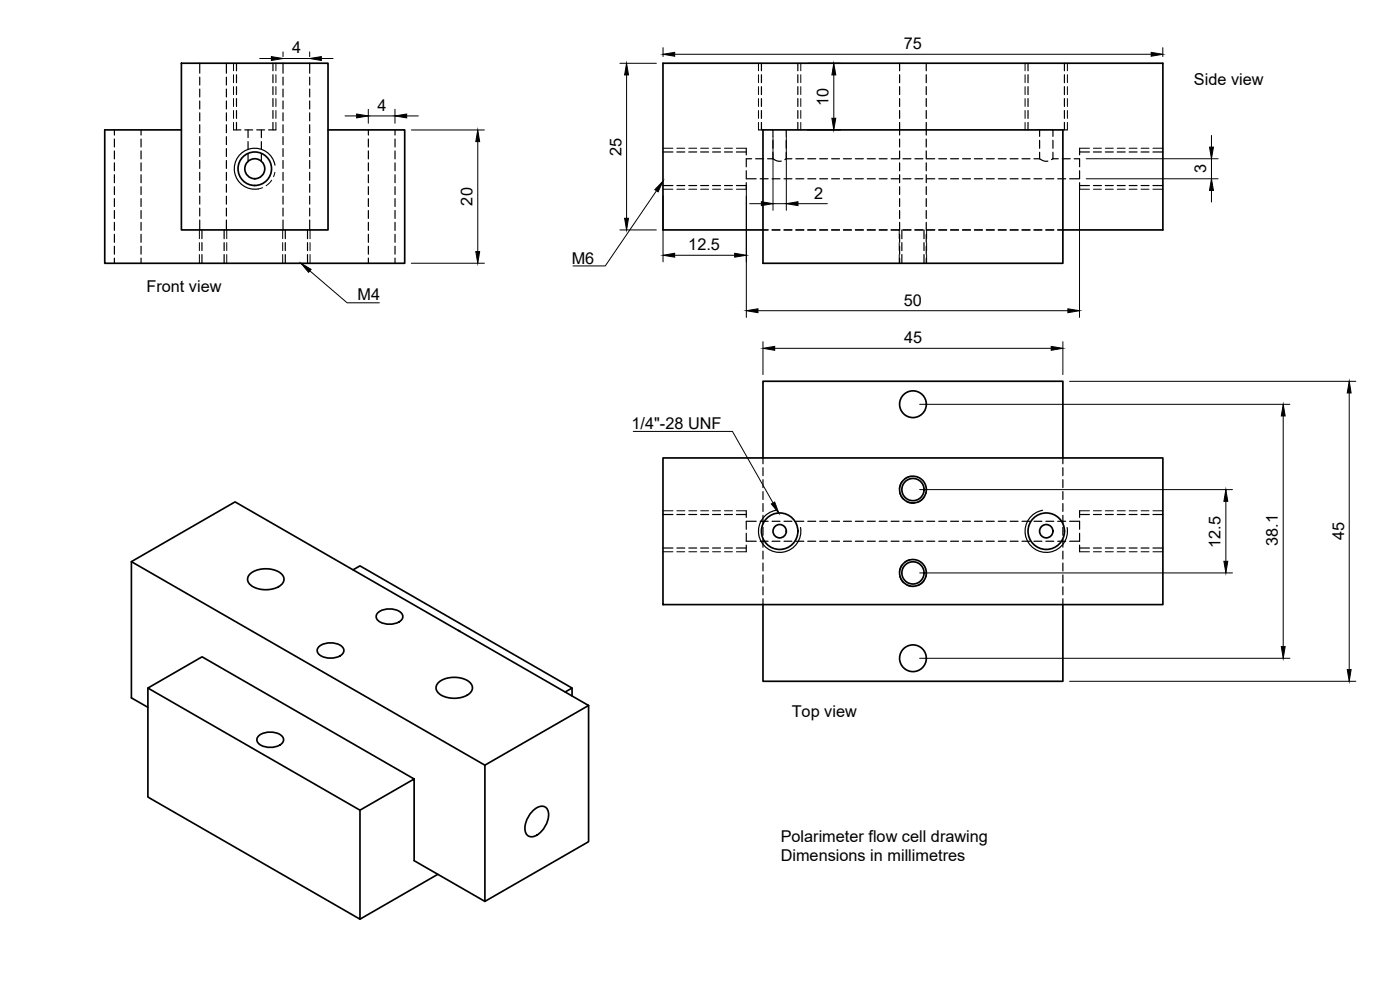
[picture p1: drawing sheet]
<svg xmlns="http://www.w3.org/2000/svg" width="420mm" height="297mm" viewBox="0 0 420 297" stroke-linecap="round" stroke-linejoin="round" font-family="sans-serif">
<!-- layer: Hidden Narrow -->
<g fill="none" stroke="#000" stroke-width=".3">
<path d="M70.1 19v2.2M82.8 19v2.2M227.6 19v2.2M240.3 19v2.2M307.6 19v2.2M320.3 19v2.2M70.1 22.4v2.4M70.1 26v2.4M70.1 29.6v2.3M70.1 33.2v2.3M70.1 36.7v2.3M82.8 22.4v2.4"/>
<path d="M82.8 26v2.4M82.8 29.6v2.3M82.8 33.2v2.3M82.8 36.7v2.3M227.6 22.4v2.4M227.6 26v2.4M227.6 29.6v2.3M227.6 33.2v2.3M227.6 36.7v2.3M240.3 22.4v2.4M240.3 26v2.4M240.3 29.6v2.3"/>
<path d="M240.3 33.2v2.3M240.3 36.7v2.3M307.6 22.4v2.4M307.6 26v2.4M307.6 29.6v2.3M307.6 33.2v2.3M307.6 36.7v2.3M320.3 22.4v2.4M320.3 26v2.4M320.3 29.6v2.3M320.3 33.2v2.3M320.3 36.7v2.3"/>
<path d="M78.8 56.3l-1.3 .4M81.5 54.1l-1.6 1.6M82.5 51.7l-.4 1.3M199 56.8h3M199 44.5h3M203.1 56.8h2.4M203.1 44.5h2.4M206.7 56.8h2.4M206.7 44.5h2.4M210.3 56.8h2.4M210.3 44.5h2.4M213.8 56.8h2.4"/>
<path d="M213.8 44.5h2.4M217.4 56.8h2.4M217.4 44.5h2.4M221 56.8h3M221 44.5h3M324 56.8h3M324 44.5h3M328.1 56.8h2.4M328.1 44.5h2.4M331.7 56.8h2.4M331.7 44.5h2.4M335.3 56.8h2.4"/>
<path d="M335.3 44.5h2.4M338.9 56.8h2.3M338.9 44.5h2.3M342.5 56.8h2.3M342.5 44.5h2.3M346 56.8h3M346 44.5h3M59.8 69v2.6M59.8 72.8v2.4M59.8 76.4v2.6M68.1 69v2.6M68.1 72.8v2.4"/>
<path d="M68.1 76.4v2.6M84.8 69v2.6M84.8 72.8v2.4M84.8 76.4v2.6M93 69v2.6M93 72.8v2.4M93 76.4v2.6M269.9 69v2.6M269.9 72.8v2.4M269.9 76.4v2.6M278.1 69v2.6M278.1 72.8v2.4"/>
<path d="M278.1 76.4v2.6M199 153.3h3M203.1 153.3h2.4M206.7 153.3h2.4M210.3 153.3h2.4M213.8 153.3h2.4M217.4 153.3h2.4M221 153.3h3M270 147.9l.3 .8 .9 1.2M270.7 144.5l-.5 .8-.3 1.4M272.1 150.6l1.4 .4h.9M273.3 142.9l-1.8 .7"/>
<path d="M277.4 149.2l-.6 .7-1.2 .8M278 146.2l-.1 1.9M324 153.3h3M328.1 153.3h2.4M331.7 153.3h2.4M335.3 153.3h2.4M338.9 153.3h2.3M342.5 153.3h2.3M346 153.3h3M199 165.6h3M203.1 165.6h2.4M206.7 165.6h2.4"/>
<path d="M210.3 165.6h2.4M213.8 165.6h2.4M217.4 165.6h2.4M221 165.6h3M270 172.9l.3 .8 .9 1.2M270.7 169.5l-.5 .8-.3 1.4M272.1 175.6l1.4 .4h.9M273.3 167.9l-1.8 .7M277.4 174.2l-.6 .7-1.2 .8M278 171.2l-.1 1.9M324 165.6h3M328.1 165.6h2.4"/>
<path d="M331.7 165.6h2.4M335.3 165.6h2.4M338.9 165.6h2.3M342.5 165.6h2.3M346 165.6h3"/>
</g>
<!-- layer: Hidden -->
<g fill="none" stroke="#000" stroke-width=".36">
<path d="M59.9 19v3M67.9 19v3M71 19v2.2M81.9 19v2.2M84.9 19v3M92.9 19v3M228.5 19v2.2M239.4 19v2.2M270 19v2.2M278 19v2.2M308.5 19v2.2M319.4 19v2.2"/>
<path d="M34.3 39v1.5M42.3 39v1.5M59.9 23.1v2.4M59.9 26.7v2.4M59.9 30.3v2.4M59.9 33.9v2.3M59.9 37.4v2.4M67.9 23.1v2.4M67.9 26.7v2.4M67.9 30.3v2.4M67.9 33.9v2.3M67.9 37.4v2.4"/>
<path d="M70.1 39h2.2M71 22.4v2.4M71 26v2.4M71 29.6v2.3M71 33.2v2.3M71 36.7v2.3M73.5 39h2.3M74.4 39v2.3M77 39h2.4M78.4 39v2.3M80.6 39h2.2M81.9 22.4v2.4"/>
<path d="M81.9 26v2.4M81.9 29.6v2.3M81.9 33.2v2.3M81.9 36.7v2.3M84.9 23.1v2.4M84.9 26.7v2.4M84.9 30.3v2.4M84.9 33.9v2.3M84.9 37.4v2.4M92.9 23.1v2.4M92.9 26.7v2.4M92.9 30.3v2.4"/>
<path d="M92.9 33.9v2.3M92.9 37.4v2.4M110.6 39v1.5M118.6 39v1.5M227.6 39h1.4M228.5 22.4v2.4M228.5 26v2.4M228.5 29.6v2.3M228.5 33.2v2.3M228.5 36.7v2.3M232 39v1.9M236 39v1.9"/>
<path d="M239.4 22.4v2.4M239.4 26v2.4M239.4 29.6v2.3M239.4 33.2v2.3M239.4 36.7v2.3M270 22.4v2.4M270 26v2.4M270 29.6v2.3M270 33.2v2.3M270 36.7v3.8M278 22.4v2.4M278 26v2.4"/>
<path d="M278 29.6v2.3M278 33.2v2.3M278 36.7v3.8M308.5 22.4v2.4M308.5 26v2.4M308.5 29.6v2.3M308.5 33.2v2.3M308.5 36.7v2.3M312 39v1.9M316 39v1.9M319 39h1.3M319.4 22.4v2.4"/>
<path d="M319.4 26v2.4M319.4 29.6v2.3M319.4 33.2v2.3M319.4 36.7v2.3M34.3 41.7v2.4M34.3 45.3v2.4M34.3 48.9v2.4M34.3 52.4v2.4M34.3 56v2.4M34.3 59.6v2.4M42.3 41.7v2.4M42.3 45.3v2.4"/>
<path d="M42.3 48.9v2.4M42.3 52.4v2.4M42.3 56v2.4M42.3 59.6v2.4M59.9 41v2.4M59.9 44.6v2.4M59.9 48.2v2.3M59.9 51.7v2.4M59.9 55.3v2.4M59.9 58.9v2.4M67.9 41v2.4M67.9 44.6v2.4"/>
<path d="M67.9 48.2v2.3M67.9 51.7v2.4M67.9 55.3v2.4M67.9 58.9v2.4M74.4 42.5v2.4M74.4 46.1v2.3M78.4 42.5v2.4M78.4 46.1v2.3M84.9 41v2.4M84.9 44.6v2.4M84.9 48.2v2.3M84.9 51.7v2.4"/>
<path d="M84.9 55.3v2.4M84.9 58.9v2.4M92.9 41v2.4M92.9 44.6v2.4M92.9 48.2v2.3M92.9 51.7v2.4M92.9 55.3v2.4M92.9 58.9v2.4M110.6 41.7v2.4M110.6 45.3v2.4M110.6 48.9v2.4M110.6 52.4v2.4"/>
<path d="M110.6 56v2.4M110.6 59.6v2.4M118.6 41.7v2.4M118.6 45.3v2.4M118.6 48.9v2.4M118.6 52.4v2.4M118.6 56v2.4M118.6 59.6v2.4M199 55.7h3M199 45.6h3M203.1 55.7h2.4M203.1 45.6h2.4"/>
<path d="M206.7 55.7h2.4M206.7 45.6h2.4M210.3 55.7h2.4M210.3 45.6h2.4M213.8 55.7h2.4M213.8 45.6h2.4M217.4 55.7h2.4M217.4 45.6h2.4M221 55.7h3M221 45.6h3M224 44.5v2M224 51.2v2.4"/>
<path d="M224 54.8v2M224 53.6h2.9M225.6 47.6l-1.6 .1v2.3M226.8 47.6h2.4M228.1 53.6h2.4M230.4 47.6h1.6M231.7 53.6h2.4M232 47.6l1.4 .7 1.1 .1M232 42.1v2.4M232 45.7v1.9M235.3 53.6h2.4M236 47.6l-.5 .3"/>
<path d="M236 47.6h1.7M236 42.1v2.4M236 45.7v1.9M238.8 53.6h2.4M238.8 47.6h2.4M242.4 53.6h2.4M242.4 47.6h2.4M246 53.6h2.4M246 47.6h2.4M249.6 53.6h2.3M249.6 47.6h2.3M253.1 53.6h2.4"/>
<path d="M253.1 47.6h2.4M256.7 53.6h2.4M256.7 47.6h2.4M260.3 53.6h2.4M260.3 47.6h2.4M263.9 53.6h2.3M263.9 47.6h2.3M267.4 53.6h2.4M267.4 47.6h2.4M270 41.7v2.4M270 45.3v2.4M270 48.9v2.4"/>
<path d="M270 52.4v2.4M270 56v2.4M270 59.6v2.4M271 53.6h2.4M271 47.6h2.4M274.6 53.6h2.4M274.6 47.6h2.4M278 41.7v2.4M278 45.3v2.4M278 48.9v2.4M278 52.4v2.4M278 56v2.4"/>
<path d="M278 59.6v2.4M278.2 53.6h2.3M278.2 47.6h2.3M281.7 53.6h2.4M281.7 47.6h2.4M285.3 53.6h2.4M285.3 47.6h2.4M288.9 53.6h2.4M288.9 47.6h2.4M292.4 53.6h2.4M292.4 47.6h2.4M296 53.6h2.4"/>
<path d="M296 47.6h2.4M299.6 53.6h2.4M299.6 47.6h2.4M303.1 53.6h2.4M303.1 47.6h2.4M306.7 53.6h2.4M306.7 47.6h2.4M310.3 53.6h2.4M310.3 47.6h1.7M312 47.6l1.4 .7 1.1 .1M312 42.1v2.4M312 45.7v1.9"/>
<path d="M313.9 53.6h2.4M316 47.6l-.4 .3M316 47.6h1.6M316 42.1v2.4M316 45.7v1.9M317.4 53.6h2.4M318.8 47.6h2.4M321 53.6h3M322.4 47.6l1.6 .1v2.3M324 54.8v2M324 51.2v2.4M324 44.5v2"/>
<path d="M324 55.7h3M324 45.6h3M328.1 55.7h2.4M328.1 45.6h2.4M331.7 55.7h2.4M331.7 45.6h2.4M335.3 55.7h2.4M335.3 45.6h2.4M338.9 55.7h2.3M338.9 45.6h2.3M342.5 55.7h2.3M342.5 45.6h2.3"/>
<path d="M346 55.7h3M346 45.6h3M34.3 63.2v2.3M34.3 66.7v2.4M34.3 70.3v2.4M34.3 73.9v2.4M34.3 77.5v1.5M42.3 63.2v2.3M42.3 66.7v2.4M42.3 70.3v2.4M42.3 73.9v2.4M42.3 77.5v1.5"/>
<path d="M59.9 62.4v2.4M59.9 66v3M60.6 69v2.6M60.6 72.8v2.4M60.6 76.4v2.6M67.3 69v2.6M67.3 72.8v2.4M67.3 76.4v2.6M67.9 62.4v2.4M67.9 66v3M84.9 62.4v2.4M84.9 66v3"/>
<path d="M85.6 69v2.6M85.6 72.8v2.4M85.6 76.4v2.6M92.3 69v2.6M92.3 72.8v2.4M92.3 76.4v2.6M92.9 62.4v2.4M92.9 66v3M110.6 63.2v2.3M110.6 66.7v2.4M110.6 70.3v2.4M110.6 73.9v2.4"/>
<path d="M110.6 77.5v1.5M118.6 63.2v2.3M118.6 66.7v2.4M118.6 70.3v2.4M118.6 73.9v2.4M118.6 77.5v1.5M229 69h1.5M231.7 69h2.4M235.3 69h2.4M238.8 69h2.4M242.4 69h2.4M246 69h2.4"/>
<path d="M249.6 69h2.3M253.1 69h2.4M256.7 69h2.4M260.3 69h2.4M263.9 69h2.3M267.4 69h2.4M270 63.2v2.3M270 66.7v2.4M270 70.3v2.4M270 73.9v2.4M270 77.5v1.5M270.7 69v2.6"/>
<path d="M270.7 72.8v2.4M270.7 76.4v2.6M271 69h2.4M274.6 69h2.4M277.3 69v2.6M277.3 72.8v2.4M277.3 76.4v2.6M278 63.2v2.3M278 66.7v2.4M278 70.3v2.4M278 73.9v2.4M278 77.5v1.5"/>
<path d="M278.2 69h2.3M281.7 69h2.4M285.3 69h2.4M288.9 69h2.4M292.4 69h2.4M296 69h2.4M299.6 69h2.4M303.1 69h2.4M306.7 69h2.4M310.3 69h2.4M313.9 69h2.4M317.4 69h1.6"/>
<path d="M229 137.4v1.8M319 137.4v1.8M199 154.4h3M203.1 154.4h2.4M206.7 154.4h2.4M210.3 154.4h2.4M213.8 154.4h2.4M217.4 154.4h2.4M221 154.4h3M224 153.3v1.9M226.9 156.4h-2.9v2.4M228.1 156.4h2.4"/>
<path d="M229 140.3v2.4M229 143.9v2.4M229 147.5v2.4M229 151.1v2.3M229 154.6v2.4M229 158.2v2.4M231.7 156.4h2.4M235.3 156.4h2.4M238.8 156.4h2.4M242.4 156.4h2.4M246 156.4h2.4M249.6 156.4h2.3"/>
<path d="M253.1 156.4h2.4M256.7 156.4h2.4M260.3 156.4h2.4M263.9 156.4h2.3M267.4 156.4h2.4M271 156.4h2.4M274.6 156.4h2.4M278.2 156.4h2.3M281.7 156.4h2.4M285.3 156.4h2.4M288.9 156.4h2.4M292.4 156.4h2.4"/>
<path d="M296 156.4h2.4M299.6 156.4h2.4M303.1 156.4h2.4M306.7 156.4h2.4M310.3 156.4h2.4M313.9 156.4h2.4M317.4 156.4h2.4M319 140.3v2.4M319 143.9v2.4M319 147.5v2.4M319 151.1v2.3M319 154.6v2.4"/>
<path d="M319 158.2v2.4M321 156.4h3v2.4M324 153.3v1.9M324 154.4h3M328.1 154.4h2.4M331.7 154.4h2.4M335.3 154.4h2.4M338.9 154.4h2.3M342.5 154.4h2.3M346 154.4h3M199 164.4h3M203.1 164.4h2.4"/>
<path d="M206.7 164.4h2.4M210.3 164.4h2.4M213.8 164.4h2.4M217.4 164.4h2.4M221 164.4h3M224 160v2.4h2.9M224 163.6v2M228.1 162.4h2.4M229 161.8v2.4M229 165.4v2.3M229 168.9v2.4M229 172.5v2.4"/>
<path d="M229 176.1v2.4M229 179.6v1.8M231.7 162.4h2.4M235.3 162.4h2.4M238.8 162.4h2.4M242.4 162.4h2.4M246 162.4h2.4M249.6 162.4h2.3M253.1 162.4h2.4M256.7 162.4h2.4M260.3 162.4h2.4M263.9 162.4h2.3"/>
<path d="M267.4 162.4h2.4M271 162.4h2.4M274.6 162.4h2.4M278.2 162.4h2.3M281.7 162.4h2.4M285.3 162.4h2.4M288.9 162.4h2.4M292.4 162.4h2.4M296 162.4h2.4M299.6 162.4h2.4M303.1 162.4h2.4M306.7 162.4h2.4"/>
<path d="M310.3 162.4h2.4M313.9 162.4h2.4M317.4 162.4h2.4M319 161.8v2.4M319 165.4v2.3M319 168.9v2.4M319 172.5v2.4M319 176.1v2.4M319 179.6v1.8M324 163.6v2M324 160v2.4h-3M324 164.4h3"/>
<path d="M328.1 164.4h2.4M331.7 164.4h2.4M335.3 164.4h2.4M338.9 164.4h2.3M342.5 164.4h2.3M346 164.4h3"/>
</g>
<!-- layer: Visible -->
<g fill="none" stroke="#000" stroke-width=".51">
<path d="M54.4 19h44v50h-44zM54.4 39h-23v40h90.1v-40h-23.1M229 39h90v40h-90zM229 69h-30v-50h150v50h-30M199 137.4h150v44h-150zM229 137.4v-23h90v23M39.4 168.5l106.1 61.1M75.2 172.1a7.8 7.8 0 0 1 9.6 .5 2.28 2.28 0 0 1-1.2 3.4 7.9 7.9 0 0 1-8.9-1 2.05 2.05 0 0 1 .5-2.9zM106 171l2-1.2 63.7 36.6-2.1 1.2M95.8 194a5.6 5.6 0 0 1 7.2 .4 1.93 1.93 0 0 1-1.6 2.7 5.6 5.6 0 0 1-6-1.2 1.49 1.49 0 0 1 .4-1.9zM113.5 183.8a5.6 5.6 0 0 1 7.2 .4 1.93 1.93 0 0 1-1.6 2.7 5.6 5.6 0 0 1-6-1.2 1.49 1.49 0 0 1 .4-1.9zM137.5 189.1l.6 .4"/>
<path d="M229 181.4v23h90v-23M44.4 206.4v32.7l63.6 36.7v-32.7M131.8 204.6a7.8 7.8 0 0 1 9.6 .6 2.28 2.28 0 0 1-1.2 3.4 7.9 7.9 0 0 1-8.9-1 2.05 2.05 0 0 1 .5-3zM171.7 206.4v2.4M176.6 211.7l-31.1 17.9v40.9l31.1-18v-40.8l-106.1-61.1-31.1 17.9v40.9l5 2.8M77.7 220.7a5.6 5.6 0 0 1 7.2 .5 1.93 1.93 0 0 1-1.6 2.7 5.6 5.6 0 0 1-6-1.2 1.49 1.49 0 0 1 .4-2zM124.3 233.7l-63.7-36.6-16.2 9.3 63.6 36.7 16.3-9.4v24.5l21.2 12.3M159.8 243.3a3 3 0 0 1 4.2-.8 5.7 5.7 0 0 1-1.1 6.5l-.6 .6a3 3 0 0 1-4.2 .9 5.7 5.7 0 0 1 1.2-6.5zM131.4 262.3l-23.4 13.5"/>
<circle cx="76.5" cy="50.6" r="5"/>
<circle cx="76.5" cy="50.6" r="3"/>
<circle cx="274" cy="121.3" r="4"/>
<circle cx="234" cy="159.4" r="5.5"/>
<circle cx="234" cy="159.4" r="2"/>
<circle cx="274" cy="146.9" r="4"/>
<circle cx="274" cy="146.9" r="3.3"/>
<circle cx="314" cy="159.4" r="5.5"/>
<circle cx="314" cy="159.4" r="2"/>
<circle cx="274" cy="171.9" r="4"/>
<circle cx="274" cy="171.9" r="3.3"/>
<circle cx="274" cy="197.5" r="4"/>
</g>
<!-- layer: Visible Narrow -->
<path d="M82.5 49.6a6.1 6.1 0 0 0-7.1-5 6.1 6.1 0 0 0-5 7.1 6.1 6.1 0 0 0 7.1 5M232.9 153.1a6.4 6.4 0 0 0-5.2 7.4 6.4 6.4 0 0 0 7.4 5.1 6.4 6.4 0 0 0 5.2-7.3M312.9 153.1a6.4 6.4 0 0 0-5.2 7.4 6.4 6.4 0 0 0 7.4 5.1 6.4 6.4 0 0 0 5.2-7.3" fill="none" stroke="#000" stroke-width=".36"/>
<!-- layer: Dimensions -->
<g fill="none" stroke="#000" stroke-width=".3">
<path d="M77.9 17.6h3.5M84.9 15.6v1.4M84.9 17.6h8M92.9 15.6v1.4M96.4 17.6h3.5M186 19h11M199 14.3v2.7M202.5 16.3h143M242.3 19h9.9M349 14.3v2.7M103.5 34.8h3.5M110.5 32.8v4.2"/>
<path d="M110.5 34.8h8M118.5 32.8v4.2M122 34.8h3.5M123.4 39h22M188 22.5v43M242.3 39h9.9M250.2 22.5v13M143.4 42.5v33M199 58.8v19.8M224 55.6v39.6M232 41v22.1M236 41v22.1"/>
<path d="M324 55.6v39.6M326 47.6h39.6M326 53.6h39.6M363.6 40.6v3.5M363.6 47.6v6M363.6 57.1v3.5M123.4 79h22M186 69h11M202.5 76.6h18M225 61.1h3.5M232 61.1h4M239.5 61.1h8.8"/>
<path d="M227.5 93.2h93M229 102.5v9.9M232.5 104.5h83M319 102.5v9.9M321 114.4h85.9M404.9 117.9v83M276 121.3h111.1M385.1 124.8v69.2M276 146.9h93.9M367.9 150.4v18M276 171.9h93.9M276 197.5h111.1"/>
<path d="M321 204.4h85.9"/>
</g>
<g fill="#000" stroke="#000" stroke-width=".3">
<path d="M81.4 17l3.5 .6-3.5 .5zM92.9 17.6l3.5-.6v1.1zM199 16.3l3.5-.6v1.2zM345.5 15.7l3.5 .6-3.5 .6zM107 34.2l3.5 .6-3.5 .6zM118.5 34.8l3.5-.6v1.2zM188 19l.6 3.5h-1.1zM249.7 35.5h1.1l-.6 3.5zM250.2 19l.6 3.5h-1.1zM143.4 39l.6 3.5h-1.2zM363 44.1h1.2l-.6 3.5zM363.6 53.6l.6 3.5h-1.2z"/>
<path d="M142.8 75.5h1.2l-.6 3.5zM187.5 65.5h1.1l-.6 3.5zM199 76.6l3.5-.6v1.2zM220.5 76l3.5 .6-3.5 .6zM228.5 60.5l3.5 .6-3.5 .6zM236 61.1l3.5-.6v1.2zM224 93.2l3.5-.5v1.1zM320.5 92.7l3.5 .5-3.5 .6zM229 104.5l3.5-.6v1.2zM315.5 103.9l3.5 .6-3.5 .6zM404.9 114.4l.6 3.5h-1.2zM385.1 121.3l.6 3.5h-1.2z"/>
<path d="M367.9 146.9l.6 3.5h-1.2zM367.3 168.4h1.2l-.6 3.5zM384.5 194h1.2l-.6 3.5zM404.3 200.9h1.2l-.6 3.5z"/>
</g>
<!-- layer: Annotations -->
<path d="M199 54.3l-1.5 3.3-1-.7zM90.3 79l3.1 1.8-.8 .9zM231.5 151.2l1-.6 1.2 3.4z" fill="#000" stroke="#000" stroke-width=".3"/>
<path d="M197 57.2l-15.3 22.6h-9.7M93 81.3l11.2 9.6h9.7M190.1 129.4h29.7l12.2 21.5" fill="none" stroke="#000" stroke-width=".3"/>
<g font-size="4.9">
<text x="87.7" y="16.1">4</text>
<text x="271.3" y="14.7">75</text>
<text x="358.3" y="25.4">Side view</text>
<text x="113.3" y="33.3">4</text>
<text x="248.7" y="31.9" transform="rotate(-90 248.7 31.9)">10</text>
<text x="186.5" y="46.7" transform="rotate(-90 186.5 46.7)">25</text>
<text x="362" y="52" transform="rotate(-90 362 52)">3</text>
<text x="244.3" y="59.6">2</text>
<text x="141.8" y="61.7" transform="rotate(-90 141.8 61.7)">20</text>
<text x="206.6" y="75">12.5</text>
<text x="171.6" y="79.1">M6</text>
<text x="43.9" y="87.7">Front view</text>
<text x="107.3" y="90.2">M4</text>
<text x="271.3" y="91.7">50</text>
<text x="271.3" y="103">45</text>
<text x="189.5" y="128.7">1/4&quot;-28 UNF</text>
<text x="366.3" y="164.3" transform="rotate(-90 366.3 164.3)">12.5</text>
<text x="383.5" y="163.8" transform="rotate(-90 383.5 163.8)">38.1</text>
<text x="403.4" y="162.1" transform="rotate(-90 403.4 162.1)">45</text>
<text x="237.6" y="215.1">Top view</text>
<text x="234.3" y="252.6">Polarimeter flow cell drawing</text>
<text x="234.3" y="258.5">Dimensions in millimetres</text>
</g>
</svg>
